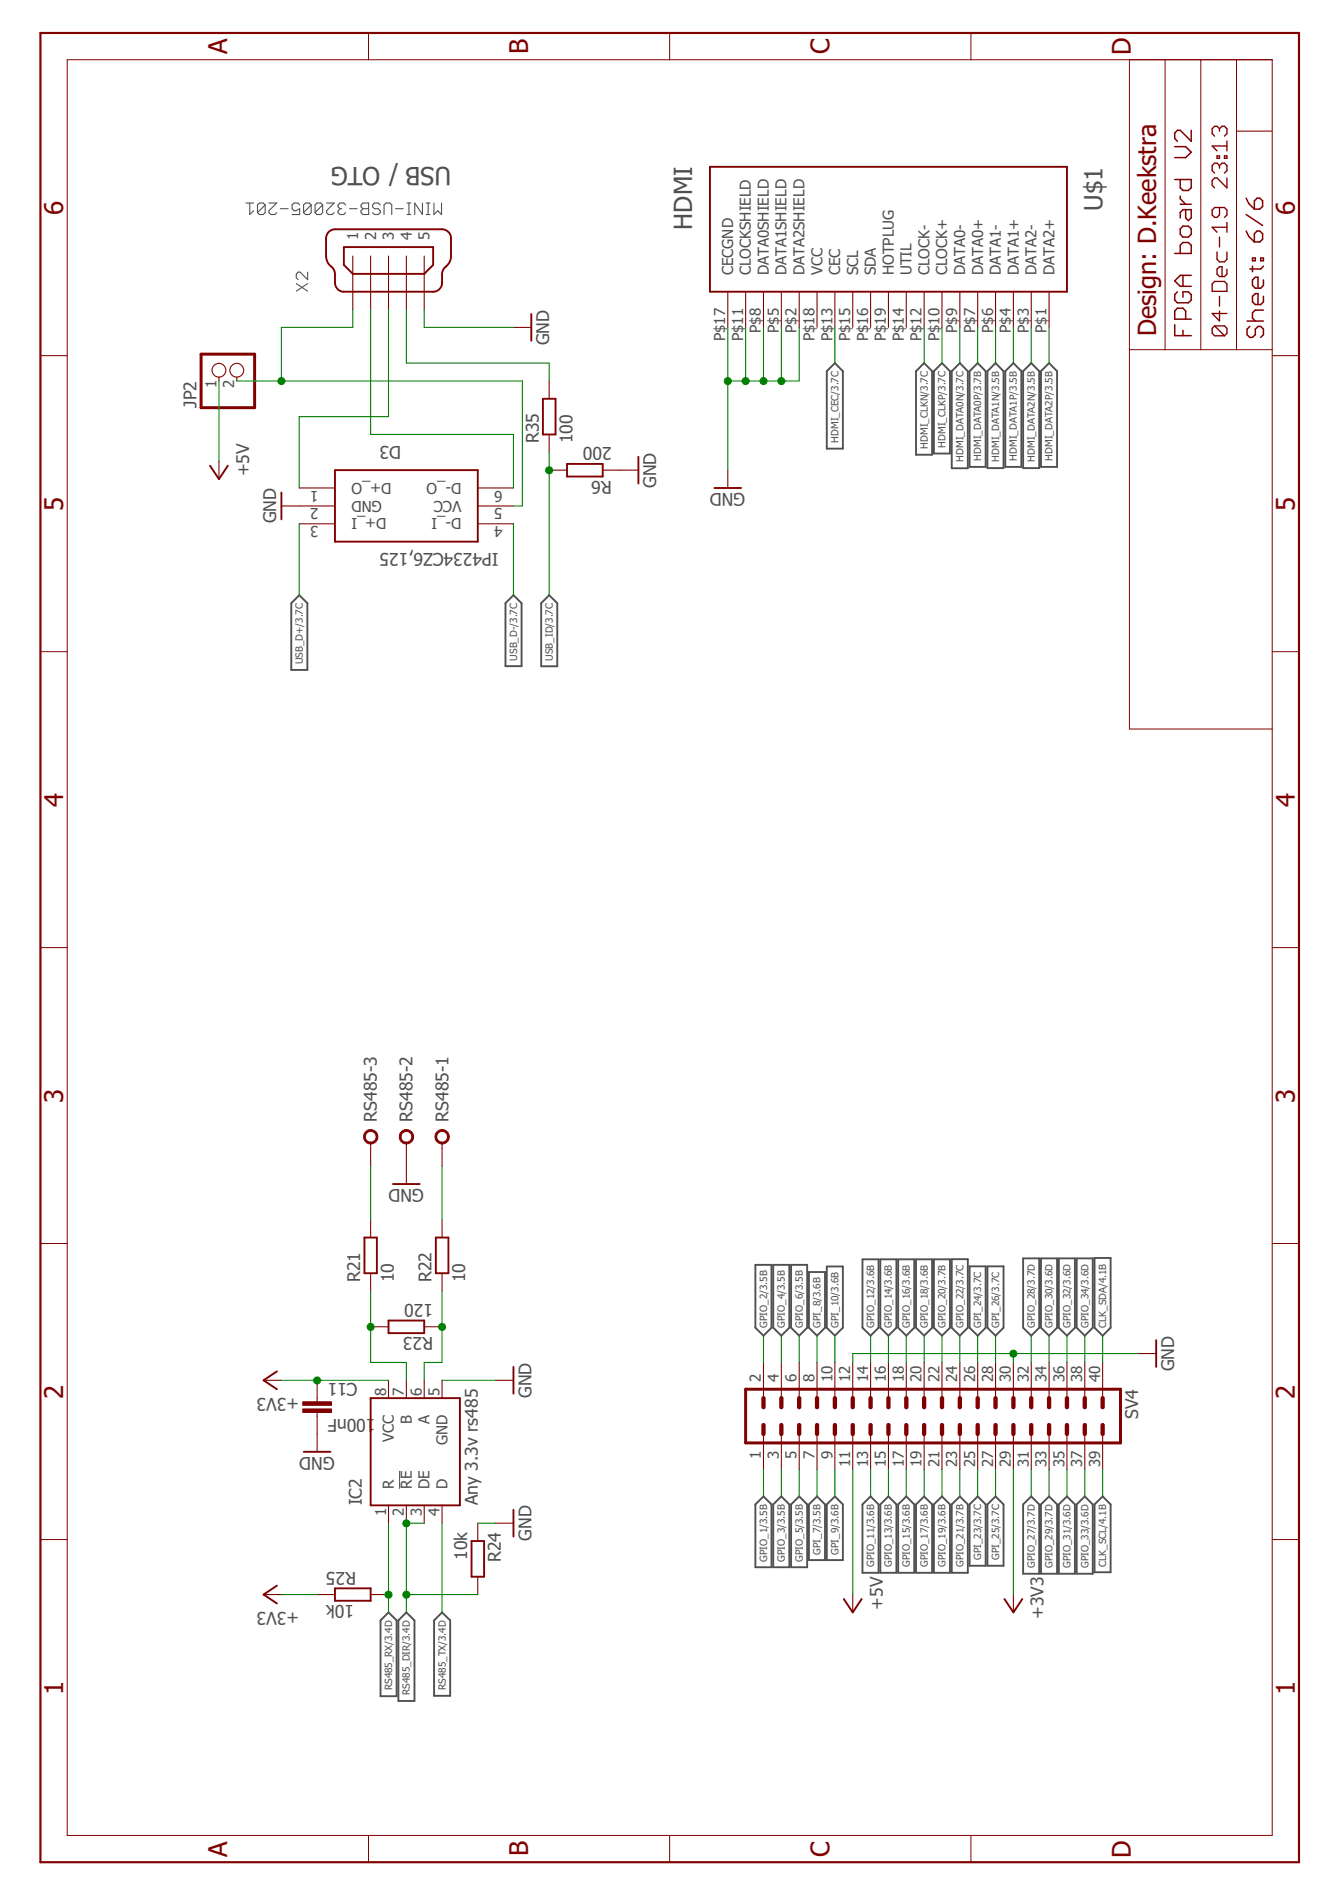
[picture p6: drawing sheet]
<svg xmlns="http://www.w3.org/2000/svg" width="210mm" height="297mm" viewBox="0 0 210 297" stroke-linecap="round" stroke-linejoin="round" font-family="sans-serif">
<g fill="none" stroke="#505050" stroke-width=".17">
<path d="M38.5 31.8h1.2M39.1 31.8v1.8l.6-.6M41.5 32.1l-.3-.3h-.6l-.3 .3v1.2M41.5 32.1v1.2l-.3 .3h-.6l-.3-.3M41.5 32.1l-1.2 1.2M42.1 31.8h1.2l-1.2 1.2v.3l.3 .3h.6l.3-.3M43.9 32.7h1.2M46.9 32.1l-.3-.3h-.6l-.3 .3v.6l.3 .3h.3l.6-.3v.9h-1.2M48.7 32.1l-.3-.3h-.6l-.3 .3v1.2M48.7 32.1v1.2l-.3 .3h-.6l-.3-.3M48.7 32.1l-1.2 1.2M50.5 32.1l-.3-.3h-.6l-.3 .3v1.2"/>
<path d="M50.5 32.1v1.2l-.3 .3h-.6l-.3-.3M50.5 32.1l-1.2 1.2M51.1 31.8h1.2l-1.2 1.2v.3l.3 .3h.6l.3-.3M53.2 32.7l-.3 .3v.3l.3 .3h.6l.3-.3M53.2 32.7h.3M54.1 32.1l-.3-.3h-.6l-.3 .3v.3l.3 .3M54.7 32.7h1.2M56.5 32.1l.3-.3h.9v1.8h-.9l-.3-.3v-.3l.3-.3-.3-.3zM56.8 32.7h.9M59.5 32.1l-.3-.3h-.6l-.3 .3v.3l.3 .3h.6l.3 .3v.3l-.3 .3h-.6l-.3-.3M60.1 33.6v-1.5l.3-.3h.6l.3 .3v1.5M61.9 32.7h1.2"/>
<path d="M63.7 31.8h.6M63.7 33.6h.6M64 31.8v1.8M66.1 31.8v1.8l-1.2-1.8v1.8M66.7 31.8h.6M66.7 33.6h.6M67 31.8v1.8M67.9 31.8v1.8l.6-.6 .6 .6v-1.8M46.4 44.4l1.8 1.2M48.2 44.4l-1.8 1.2M48.2 42.6v1.2l-1.2-1.2h-.3l-.3 .3v.6l.3 .3"/>
</g>
<path d="M62.5 230.3v2.8" fill="none" stroke="#505050" stroke-width=".16"/>
<g fill="none" stroke="#505050" stroke-width=".3">
<path d="M130.7 56.9l1.2 1.2v12.2h-2.5v-12.2zM144.7 56.9l1.2 1.2v13.1h-2.5v-13.1zM147.4 56.9l1.3 1.2v12.9h-2.5v-12.9zM150.2 56.9l1.3 1.2v15.2h-2.5v-15.2zM151.8 58.1l1.2-1.2 1.3 1.2v15h-2.5zM154.6 58.1l1.2-1.2 1.3 1.2v15.2h-2.5zM157.4 58.1l1.2-1.2 1.3 1.2v15h-2.5zM161.4 56.9l1.3 1.2v15.2h-2.6v-15.2zM164.2 56.9l1.3 1.2v15h-2.6v-15zM46.8 93.2l1.3 1.2v10.5h-2.5v-10.5zM80.4 93.2l1.2 1.2v9.9h-2.5v-9.9zM86 93.2l1.2 1.2v9.9h-2.5v-9.9z"/>
<path d="M118.2 198.1h2.6v9.8l-1.3 1.2-1.3-1.2zM121 198.1h2.5v9.8l-1.2 1.2-1.3-1.2zM123.8 198.1h2.5v9.8l-1.2 1.2-1.3-1.2zM126.6 199.2h2.5v8.7l-1.2 1.2-1.3-1.2zM129.4 198.3h2.5v9.6l-1.2 1.2-1.3-1.2zM135 197.2h2.5v10.7l-1.2 1.2-1.3-1.2zM137.8 197.2h2.5v10.7l-1.2 1.2-1.3-1.2zM140.6 197.2h2.5v10.7l-1.2 1.2-1.3-1.2zM143.4 197.2h2.5v10.7l-1.2 1.2-1.3-1.2zM146.2 197.2h2.5v10.7l-1.3 1.2-1.2-1.2zM149 197.2h2.5v10.7l-1.3 1.2-1.2-1.2zM151.8 198.3h2.5v9.6l-1.3 1.2-1.2-1.2z"/>
<path d="M154.6 198.3h2.5v9.6l-1.3 1.2-1.2-1.2zM160.1 197h2.6v10.9l-1.3 1.2-1.3-1.2zM162.9 197h2.6v10.9l-1.3 1.2-1.3-1.2zM165.7 197h2.6v10.9l-1.3 1.2-1.3-1.2zM168.5 197h2.5v10.9l-1.2 1.2-1.3-1.2zM171.3 197h2.5v10.9l-1.2 1.2-1.3-1.2zM118.2 235.6l1.3-1.3 1.3 1.3v9.8h-2.6zM121 235.6l1.3-1.3 1.2 1.3v9.8h-2.5zM123.8 235.6l1.3-1.3 1.2 1.3v9.8h-2.5zM126.6 235.6l1.3-1.3 1.2 1.3v8.7h-2.5zM129.4 235.6l1.3-1.3 1.2 1.3v8.7h-2.5zM135 235.6l1.3-1.3 1.2 1.3v10.7h-2.5z"/>
<path d="M137.8 235.6l1.3-1.3 1.2 1.3v10.7h-2.5zM140.6 235.6l1.3-1.3 1.2 1.3v10.7h-2.5zM143.4 235.6l1.3-1.3 1.2 1.3v10.7h-2.5zM146.2 235.6l1.2-1.3 1.3 1.3v10.7h-2.5zM149 235.6l1.2-1.3 1.3 1.3v10.7h-2.5zM151.8 235.6l1.2-1.3 1.3 1.3v9.6h-2.5zM154.6 235.6l1.2-1.3 1.3 1.3v9.6h-2.5zM160.1 235.6l1.3-1.3 1.3 1.3v10.8h-2.6zM162.9 235.6l1.3-1.3 1.3 1.3v10.8h-2.6zM165.7 235.6l1.3-1.3 1.3 1.3v10.8h-2.6zM168.5 235.6l1.3-1.3 1.2 1.3v10.8h-2.5zM171.3 235.6l1.3-1.3 1.2 1.3v10.6h-2.5z"/>
<path d="M60.8 252.5l1.3 1.2v11.9h-2.5v-11.9zM63.6 252.5l1.3 1.2v12.6h-2.5v-12.6zM69.2 252.5l1.3 1.2v11.8h-2.6v-11.8z"/>
</g>
<g fill="none" stroke="#800000" stroke-width=".16">
<path d="M10.5 9.4h188.6v278h-188.6zM57.7 5.2v4.2M104.8 5.2v4.2M152 5.2v4.2M176.8 9.4v104.8h22.3M182.4 9.4v45.4M188 9.4v45.4M193.5 9.4v45.4M193.5 20.5h5.6M6.3 55.7h4.2M176.8 54.8h22.3M199.1 55.7h4.2"/>
<path d="M6.3 102h4.2M199.1 102h4.2M6.3 148.4h4.2M199.1 148.4h4.2M6.3 194.7h4.2M199.1 194.7h4.2M6.3 241.1h4.2M199.1 241.1h4.2M57.7 287.4v4.2M104.8 287.4v4.2M152 287.4v4.2"/>
</g>
<g fill="none" stroke="#800000" stroke-width=".23">
<path d="M183.9 28.1h2.6v1.3l-.5 .4h-.8l-.5-.4v-1.3M183.9 39.7h2.6v-1.3l-.5-.4h-.8l-.5 .4v1.3M183.9 23h1.7l.9 .8-.9 .9h-1.7M184.7 35.8l.5-.4h.8l.5 .4v.9l-.5 .4h-.8l-.5-.4zM184.7 30.7v.4l.9 .9M184.7 32h1.8M185.6 32.8v1.3l.4 .4 .5-.4v-1.3h-1.3l-.5 .5v.8M186.5 20.4v1.7l-1.8-1.7h-.4l-.4 .4v.9l.4 .4M195.1 36.2l.4 .8 .8 .9M195.1 33.6l2.5 1.7M195.1 31l.4 .9 .8 .8M196.3 36.6l.5-.4h.4l.4 .4v.9l-.4 .4h-.9z"/>
<path d="M196.3 31.5l.5-.5h.4l.4 .5v.8l-.4 .4h-.9zM183.9 50.8v1.8h2.6M184.3 45.7l-.4 .4v.9l.4 .4h1.7l.5-.4v-.9l-.5-.4h-.8v.8M185.2 43.1v1.7M185.2 51.7v.9M185.6 50v-1.3l-.4-.4h-.9l-.4 .4v1.3h2.6M186.5 43.1h-1.8l-.8 .9 .8 .8h1.8M195.2 50.3h2.6M195.6 51.1l-.4 .4v.9l.4 .4h.4l.5-.4v-.9l.4-.4h.4l.5 .4v.9l-.5 .4M196 40.4h.5v.4h-.5zM196 41.7v.8M197.3 40.4h.5v.4h-.5z"/>
<path d="M197.8 48.6h-1.3l-.5 .4v.8l.5 .5M197.8 43.8v.9l-.5 .4h-.8l-.5-.4v-.9l.5-.4h.4v1.7M197.8 46.4v.9l-.5 .4h-.8l-.5-.4v-.9l.5-.4h.4v1.7M197.8 41.7l-.5 .4h-1.7"/>
</g>
<g fill="none" stroke="#800000" stroke-width=".21">
<path d="M190.5 39.5v1.1l.4 .4h.8l.3-.4v-1.1M190.5 24.4h.4v.4h-.4zM190.9 20.2l-.4-.4h-.4l-.4 .4v.7l.4 .4M190.9 25.9l-.4-.4h-.4l-.4 .4v.8l.4 .4M190.9 32.5v1.2l-.4 .3h-.4l-.4-.3v-.8l.4-.4h1.6l.3 .4v.8l-.3 .3M190.9 20.2l.4-.4h.4l.3 .4v.7l-.3 .4M190.9 25.9l.4-.4h.4l.3 .4v.8l-.3 .4M190.9 20.2v.3M190.9 25.9v.4M190.9 37.1v1.6M191.7 24.4h.3v.4h-.3zM192 27.9v1.5l-1.5-1.5h-.4l-.4 .4v.7l.4 .4"/>
<path d="M192 22.1v1.5M192 34.8v1.6M192 35.6h-2.3l.8 .8M192 22.9h-2.3l.8 .7M190.1 51l-.4 .4v.8l.4 .4h1.6M190.1 44.1h1.6l.3 .4v1.1h-2.3v-1.1zM190.1 51h1.6l.3 .4v.8l-.3 .4M190.1 51l1.6 1.6M190.9 48.7v1.5l-1.2-1.1h2.3M190.9 46.4v1.5M192 42.1v.8l-.3 .4h-.8l-.4-.4v-.8l.4-.3h.4v1.5"/>
</g>
<path d="M6.3 5.2h197v286.4h-197z" fill="none" stroke="#800000" stroke-width=".34"/>
<g fill="none" stroke="#800000" stroke-width=".3">
<path d="M51.4 36.4a1.48 1.48 0 0 1 1-.5h16.8a1.43 1.43 0 0 1 1.4 1.4v2.8a2.35 2.35 0 0 1-1.1 1.9 2.64 2.64 0 0 0-.3 2.3 1.39 1.39 0 0 1-1.4 1.4h-14a1.39 1.39 0 0 1-1.4-1.4 2.8 2.8 0 0 0-.3-2.3l-.2-.2a1.99 1.99 0 0 1-.9-1.7v-2.8zM53.8 38.7h14v2.8l-1.4 1.4h-11.2l-1.4-1.4zM111.1 26.1h55.9v19.6h-55.9zM83.2 49.2v4.2M32.9 72.9l1.4 2.1 1.4-2.1M44 77.1v4.2M52.4 73.6h22.4v11.2h-22.4zM85 62.4h2v5.6h-2zM88.8 72.6h5.5v2h-5.5zM99.9 71.5v4.2M111.8 76.4h4.2M57 193.8h2v5.6h-2z"/>
<path d="M61.5 185.4h4.2M68.2 193.8h2v5.6h-2zM43.3 214.7l-2 1.4 2 1.4M58 218.9h14v16.8h-14zM60.8 206.8h5.6v1.9h-5.6zM80.4 214v4.2M181 209.8v4.2M47.5 227.3h4.2M80.4 236.4v4.2M43.3 248.3l-2 1.4 2 1.4M52.4 248.7h5.6v2h-5.6zM73.8 241.3h2v5.6h-2z"/>
<path d="M132.1 250.4l1.4 2.1 1.4-2.1M157.2 250.4l1.4 2.1 1.4-2.1"/>
</g>
<g fill="none" stroke="#800000" stroke-width=".17">
<path d="M34.3 59v.6M37.1 59v.6M55.2 40.1v8.4M58 40.1v8.4M60.8 40.1v8.4M63.6 40.1v8.4M66.4 40.1v8.4M80.4 51.3h2.8M86 59.6v2.8M113.9 45.7v5.6M116.7 45.7v5.6M119.5 45.7v5.6"/>
<path d="M122.3 45.7v5.6M125.1 45.7v5.6M127.9 45.7v5.6M130.7 45.7v5.6M133.5 45.7v5.6M136.3 45.7v5.6M139.1 45.7v5.6M141.9 45.7v5.6M144.7 45.7v5.6M147.4 45.7v5.6M150.2 45.7v5.6M153 45.7v5.6"/>
<path d="M155.8 45.7v5.6M158.6 45.7v5.6M161.4 45.7v5.6M164.2 45.7v5.6M34.3 72.2v2.8M44 79.2h8.4M46.8 76.4h5.6M74.8 76.4h5.6M74.8 79.2h5.6M86 68v2.8M86 73.6h2.8M94.3 73.6h5.6"/>
<path d="M113.9 73.6v2.8M46.8 82h5.6M74.8 82h5.6M58 179v3.6M63.6 179v6.4M69.2 179v3.6M58 191v2.8M58 199.4v2.8M69.2 191v2.8M69.2 199.4v2.8M41.3 216.1h2.7M49.6 216.1v3.4"/>
<path d="M58 207.8h2.8M60.8 216.1v2.8M63.6 216.1v2.8M66.4 216.1v2.8M66.4 207.8h2.8M69.2 216.1v2.8M77.6 216.1h2.8M119.5 213.3v5.6M122.3 213.3v5.6M125.1 213.3v5.6M127.9 213.3v5.6M130.7 213.3v5.6"/>
<path d="M133.5 213.3v5.6M136.3 213.3v5.6M139.1 213.3v5.6M141.9 213.3v5.6M144.7 213.3v5.6M147.4 213.3v5.6M150.2 213.3v5.6M153 213.3v5.6M155.8 213.3v5.6M158.6 213.3v5.6M161.4 213.3v5.6M164.2 213.3v5.6"/>
<path d="M167 213.3v5.6M169.8 213.3v5.6M172.6 213.3v5.6M178.2 211.9h2.8M49.6 221.2v6.1M60.8 235.7v2.8M63.6 235.7v2.8M66.4 235.7v2.8M69.2 235.7v2.8M74.8 238.5v2.8M77.6 238.5h2.8M119.5 224.5v5.6"/>
<path d="M122.3 224.5v5.6M125.1 224.5v5.6M127.9 224.5v5.6M130.7 224.5v5.6M133.5 224.5v5.6M136.3 224.5v5.6M139.1 224.5v5.6M141.9 224.5v5.6M144.7 224.5v5.6M147.4 224.5v5.6M150.2 224.5v5.6M153 224.5v5.6"/>
<path d="M155.8 224.5v5.6M158.6 224.5v5.6M161.4 224.5v5.6M164.2 224.5v5.6M167 224.5v5.6M169.8 224.5v5.6M172.6 224.5v5.6M41.3 249.7h2.7M49.6 249.7h2.8M58 249.7h2.8M74.8 246.9v2.8M133.5 249.7v2.8"/>
<path d="M158.6 249.7v2.8"/>
<circle cx="34.3" cy="58" r="1.08"/>
<circle cx="37.1" cy="58" r="1.08"/>
</g>
<g fill="#800000" stroke="#800000" stroke-width=".16">
<path d="M47.4 220.6h4.5v.6h-4.5z"/>
<path d="M47.4 219.5h4.5v.5h-4.5z"/>
</g>
<g fill="#800000" stroke="#800000" stroke-width=".16">
<path d="M68.3 177.3a1.13 1.13 0 0 1 1.9 .2 1.13 1.13 0 0 1-1 1.6v-.3a.85 .85 0 0 1-.7-1.2 .85 .85 0 0 1 1.4-.1 .85 .85 0 0 1-.5 1.3h-.2v.3a1.13 1.13 0 0 1-1-.6 1.13 1.13 0 0 1 .1-1.2z" fill-rule="evenodd"/>
<path d="M62.8 177.3a1.13 1.13 0 0 1 1.8 .2 1.13 1.13 0 0 1-1 1.6v-.3a.85 .85 0 0 1-.7-1.2 .85 .85 0 0 1 1.4-.1 .85 .85 0 0 1-.4 1.3h-.3v.3a1.13 1.13 0 0 1-1-.6 1.13 1.13 0 0 1 .2-1.2z" fill-rule="evenodd"/>
<path d="M57.2 177.3a1.13 1.13 0 0 1 1.9 .2 1.13 1.13 0 0 1-1.1 1.6v-.3a.85 .85 0 0 1-.7-1.2 .85 .85 0 0 1 1.4-.1 .85 .85 0 0 1-.4 1.3h-.3v.3a1.13 1.13 0 0 1-1-.6 1.13 1.13 0 0 1 .2-1.2z" fill-rule="evenodd"/>
</g>
<path d="M31.5 55.5h8.4v8.3h-8.4zM116.7 217.5h58.7v8.4h-58.7z" fill="none" stroke="#800000" stroke-width=".47"/>
<g fill="none" stroke="#800000" stroke-width=".68">
<path d="M119.5 218.9v1.4M122.3 218.9v1.4M125.1 218.9v1.4M127.9 218.9v1.4M130.7 218.9v1.4M133.5 218.9v1.4M136.3 218.9v1.4M139.1 218.9v1.4M141.9 218.9v1.4M144.7 218.9v1.4M147.4 218.9v1.4M150.2 218.9v1.4"/>
<path d="M153 218.9v1.4M155.8 218.9v1.4M158.6 218.9v1.4M161.4 218.9v1.4M164.2 218.9v1.4M167 218.9v1.4M169.8 218.9v1.4M172.6 218.9v1.4M119.5 223.1v1.4M122.3 223.1v1.4M125.1 223.1v1.4M127.9 223.1v1.4"/>
<path d="M130.7 223.1v1.4M133.5 223.1v1.4M136.3 223.1v1.4M139.1 223.1v1.4M141.9 223.1v1.4M144.7 223.1v1.4M147.4 223.1v1.4M150.2 223.1v1.4M153 223.1v1.4M155.8 223.1v1.4M158.6 223.1v1.4M161.4 223.1v1.4"/>
<path d="M164.2 223.1v1.4M167 223.1v1.4M169.8 223.1v1.4M172.6 223.1v1.4"/>
</g>
<g fill="none" stroke="#008000" stroke-width=".17">
<path d="M34.3 59.6v12.6M37.1 59.6h44.7v19.6h-1.4M55.2 48.5v2.8h-11.2v8.3M58 48.5v19.5h22.4v8.4M60.8 48.5v16.7h-14v11.2M63.6 48.5v8.4h22.4v2.7M66.4 48.5v2.8h14M113.9 51.3v22.3M116.7 51.3v8.3M119.5 51.3v8.3M122.3 51.3v8.3M125.1 51.3v8.3h-11.2"/>
<path d="M130.7 51.3v5.6M144.7 51.3v5.6M147.4 51.3v5.6M150.2 51.3v5.6M153 51.3v5.6M155.8 51.3v5.6M158.6 51.3v5.6M161.4 51.3v5.6M164.2 51.3v5.6M86 70.8v22.4M46.8 82v11.2M80.4 82v11.2"/>
<path d="M58 182.6v8.4M69.2 182.6v8.4M44 216.1h16.8M58 202.2v11.1h5.6v2.8M69.2 216.1h8.4M69.2 202.2v11.1h-2.8v2.8M119.5 209.1v4.2M122.3 209.1v4.2M125.1 209.1v4.2M127.9 209.1v4.2M130.7 209.1v4.2M136.3 209.1v4.2"/>
<path d="M139.1 209.1v4.2M141.9 209.1v4.2M144.7 209.1v4.2M147.4 209.1v4.2M150.2 209.1v4.2M153 209.1v4.2M155.8 209.1v4.2M158.6 211.9v1.4M161.4 209.1v4.2M164.2 209.1v4.2M167 209.1v4.2M169.8 209.1v4.2"/>
<path d="M172.6 209.1v4.2M178.2 211.9h-44.7v1.4M60.8 238.5v14M66.4 238.5h-2.8v14M69.2 238.5v14M74.8 238.5h2.8M119.5 230.1v4.2M122.3 230.1v4.2M125.1 230.1v4.2M127.9 230.1v4.2M130.7 230.1v4.2M133.5 230.1v19.6"/>
<path d="M136.3 230.1v4.2M139.1 230.1v4.2M141.9 230.1v4.2M144.7 230.1v4.2M147.4 230.1v4.2M150.2 230.1v4.2M153 230.1v4.2M155.8 230.1v4.2M158.6 230.1v19.6M161.4 230.1v4.2M164.2 230.1v4.2M167 230.1v4.2"/>
<path d="M169.8 230.1v4.2M172.6 230.1v4.2M44 249.7h5.6M63.6 249.7h11.2"/>
</g>
<g fill="#008000" stroke="#008000" stroke-width=".16">
<circle cx="158.6" cy="212" r=".55"/>
<circle cx="113.9" cy="59.7" r=".55"/>
<circle cx="122.3" cy="59.7" r=".55"/>
<circle cx="119.5" cy="59.7" r=".55"/>
<circle cx="116.7" cy="59.7" r=".55"/>
<circle cx="49.6" cy="216.2" r=".55"/>
<circle cx="58" cy="207.8" r=".55"/>
<circle cx="69.2" cy="207.8" r=".55"/>
<circle cx="60.8" cy="249.7" r=".55"/>
<circle cx="63.6" cy="238.5" r=".55"/>
<circle cx="63.6" cy="249.7" r=".55"/>
<circle cx="86" cy="73.6" r=".55"/>
<circle cx="44" cy="59.7" r=".55"/>
</g>
<g font-size="4" fill="#800000">
<text x="35.5" y="8.5" transform="rotate(-90 35.5 8.5)">A</text>
<text x="82.7" y="8.4" transform="rotate(-90 82.7 8.4)">B</text>
<text x="129.8" y="8.5" transform="rotate(-90 129.8 8.5)">C</text>
<text x="177" y="8.6" transform="rotate(-90 177 8.6)">D</text>
<text x="9.9" y="33.6" transform="rotate(-90 9.9 33.6)">6</text>
<text x="202.7" y="33.6" transform="rotate(-90 202.7 33.6)">6</text>
<text x="9.9" y="80" transform="rotate(-90 9.9 80)">5</text>
<text x="202.7" y="80" transform="rotate(-90 202.7 80)">5</text>
<text x="9.9" y="126.3" transform="rotate(-90 9.9 126.3)">4</text>
<text x="202.7" y="126.3" transform="rotate(-90 202.7 126.3)">4</text>
<text x="9.9" y="172.6" transform="rotate(-90 9.9 172.6)">3</text>
<text x="202.7" y="172.6" transform="rotate(-90 202.7 172.6)">3</text>
<text x="9.9" y="219" transform="rotate(-90 9.9 219)">2</text>
<text x="202.7" y="219" transform="rotate(-90 202.7 219)">2</text>
<text x="9.9" y="265.3" transform="rotate(-90 9.9 265.3)">1</text>
<text x="202.7" y="265.3" transform="rotate(-90 202.7 265.3)">1</text>
<text x="35.5" y="290.7" transform="rotate(-90 35.5 290.7)">A</text>
<text x="82.7" y="290.7" transform="rotate(-90 82.7 290.7)">B</text>
<text x="129.8" y="290.7" transform="rotate(-90 129.8 290.7)">C</text>
<text x="177" y="290.9" transform="rotate(-90 177 290.9)">D</text>
</g>
<g font-size="3.9" fill="#505050">
<text x="70.6" y="26.1" transform="rotate(-180 70.6 26.1)">USB / OTG</text>
<text x="108.3" y="35.9" transform="rotate(-90 108.3 35.9)">HDMI</text>
<text x="172.6" y="33" transform="rotate(-90 172.6 33)">U$1</text>
</g>
<text font-size="3.9" fill="#800000" x="181" y="52.7" transform="rotate(-90 181 52.7)">Design: D.Keekstra</text>
<g font-size="2.8" fill="#505050">
<text x="86" y="54.1" transform="rotate(-90 86 54.1)">GND</text>
<text x="30.8" y="63.8" transform="rotate(-90 30.8 63.8)">JP2</text>
<text x="62.8" y="69.9" transform="rotate(-180 62.8 69.9)">D3</text>
<text x="84.3" y="69.4" transform="rotate(-90 84.3 69.4)">R35</text>
<text x="89.6" y="69.4" transform="rotate(-90 89.6 69.4)">100</text>
<text x="95.7" y="70" transform="rotate(-180 95.7 70)">200</text>
<text x="39" y="74.6" transform="rotate(-90 39 74.6)">+5V</text>
<text x="95.7" y="75.3" transform="rotate(-180 95.7 75.3)">R6</text>
<text x="102.7" y="76.4" transform="rotate(-90 102.7 76.4)">GND</text>
<text x="116.7" y="77.3" transform="rotate(-180 116.7 77.3)">GND</text>
<text x="43.2" y="82" transform="rotate(-90 43.2 82)">GND</text>
<text x="78" y="86.6" transform="rotate(-180 78 86.6)">IP4234CZ6,125</text>
<text x="59" y="175.6" transform="rotate(-90 59 175.6)">RS485-3</text>
<text x="64.6" y="175.6" transform="rotate(-90 64.6 175.6)">RS485-2</text>
<text x="70.2" y="175.6" transform="rotate(-90 70.2 175.6)">RS485-1</text>
<text x="66.4" y="186.3" transform="rotate(-180 66.4 186.3)">GND</text>
<text x="56.4" y="200.8" transform="rotate(-90 56.4 200.8)">R21</text>
<text x="61.7" y="200.8" transform="rotate(-90 61.7 200.8)">10</text>
<text x="67.6" y="200.8" transform="rotate(-90 67.6 200.8)">R22</text>
<text x="72.8" y="200.8" transform="rotate(-90 72.8 200.8)">10</text>
<text x="67.8" y="204.1" transform="rotate(-180 67.8 204.1)">120</text>
<text x="67.8" y="209.4" transform="rotate(-180 67.8 209.4)">R23</text>
<text x="183.8" y="214.7" transform="rotate(-90 183.8 214.7)">GND</text>
<text x="46.8" y="218.9" transform="rotate(-180 46.8 218.9)">+3V3</text>
<text x="56" y="216.6" transform="rotate(-180 56 216.6)">C11</text>
<text x="83.2" y="218.9" transform="rotate(-90 83.2 218.9)">GND</text>
<text x="57.3" y="222.2" transform="rotate(-180 57.3 222.2)">00nF</text>
<text x="58.8" y="222.2" transform="rotate(-180 58.8 222.2)">1</text>
<text x="178.2" y="222.2" transform="rotate(-90 178.2 222.2)">SV4</text>
<text x="52.4" y="228.2" transform="rotate(-180 52.4 228.2)">GND</text>
<text x="56.6" y="235.7" transform="rotate(-90 56.6 235.7)">IC2</text>
<text x="74.8" y="235.7" transform="rotate(-90 74.8 235.7)">Any 3.3v rs485</text>
<text x="73.1" y="244.3" transform="rotate(-90 73.1 244.3)">10k</text>
<text x="78.4" y="244.6" transform="rotate(-90 78.4 244.6)">R24</text>
<text x="83.2" y="241.3" transform="rotate(-90 83.2 241.3)">GND</text>
<text x="55.4" y="251.4" transform="rotate(-180 55.4 251.4)">10k</text>
<text x="55.8" y="246.1" transform="rotate(-180 55.8 246.1)">R25</text>
<text x="46.8" y="252.5" transform="rotate(-180 46.8 252.5)">+3V3</text>
<text x="138.2" y="252" transform="rotate(-90 138.2 252)">+5V</text>
<text x="163.4" y="253.5" transform="rotate(-90 163.4 253.5)">+3V3</text>
</g>
<g font-size="2.4" fill="#505050">
<text x="56.1" y="37.5" transform="rotate(-90 56.1 37.5)">1</text>
<text x="58.9" y="37.5" transform="rotate(-90 58.9 37.5)">2</text>
<text x="61.7" y="37.5" transform="rotate(-90 61.7 37.5)">3</text>
<text x="64.5" y="37.5" transform="rotate(-90 64.5 37.5)">4</text>
<text x="67.2" y="37.5" transform="rotate(-90 67.2 37.5)">5</text>
<text x="114.7" y="43.1" transform="rotate(-90 114.7 43.1)">CECGND</text>
<text x="117.5" y="43.1" transform="rotate(-90 117.5 43.1)">CLOCKSHIELD</text>
<text x="120.3" y="43.1" transform="rotate(-90 120.3 43.1)">DATA0SHIELD</text>
<text x="123.1" y="43.1" transform="rotate(-90 123.1 43.1)">DATA1SHIELD</text>
<text x="125.9" y="43.1" transform="rotate(-90 125.9 43.1)">DATA2SHIELD</text>
<text x="128.7" y="43.1" transform="rotate(-90 128.7 43.1)">VCC</text>
<text x="131.5" y="43.1" transform="rotate(-90 131.5 43.1)">CEC</text>
<text x="134.3" y="43.1" transform="rotate(-90 134.3 43.1)">SCL</text>
<text x="137.1" y="43.1" transform="rotate(-90 137.1 43.1)">SDA</text>
<text x="139.9" y="43.1" transform="rotate(-90 139.9 43.1)">HOTPLUG</text>
<text x="142.7" y="43.1" transform="rotate(-90 142.7 43.1)">UTIL</text>
<text x="145.5" y="43.1" transform="rotate(-90 145.5 43.1)">CLOCK-</text>
<text x="148.3" y="43.1" transform="rotate(-90 148.3 43.1)">CLOCK+</text>
<text x="151.1" y="43.1" transform="rotate(-90 151.1 43.1)">DATA0-</text>
<text x="153.9" y="43.1" transform="rotate(-90 153.9 43.1)">DATA0+</text>
<text x="156.7" y="43.1" transform="rotate(-90 156.7 43.1)">DATA1-</text>
<text x="159.5" y="43.1" transform="rotate(-90 159.5 43.1)">DATA1+</text>
<text x="162.3" y="43.1" transform="rotate(-90 162.3 43.1)">DATA2-</text>
<text x="165" y="43.1" transform="rotate(-90 165 43.1)">DATA2+</text>
<text x="113.5" y="53.4" transform="rotate(-90 113.5 53.4)">P$17</text>
<text x="116.3" y="53.4" transform="rotate(-90 116.3 53.4)">P$11</text>
<text x="119.1" y="52.1" transform="rotate(-90 119.1 52.1)">P$8</text>
<text x="121.9" y="52.1" transform="rotate(-90 121.9 52.1)">P$5</text>
<text x="124.7" y="52.1" transform="rotate(-90 124.7 52.1)">P$2</text>
<text x="127.5" y="53.4" transform="rotate(-90 127.5 53.4)">P$18</text>
<text x="130.3" y="53.4" transform="rotate(-90 130.3 53.4)">P$13</text>
<text x="133.1" y="53.4" transform="rotate(-90 133.1 53.4)">P$15</text>
<text x="135.9" y="53.4" transform="rotate(-90 135.9 53.4)">P$16</text>
<text x="138.7" y="53.4" transform="rotate(-90 138.7 53.4)">P$19</text>
<text x="141.5" y="53.4" transform="rotate(-90 141.5 53.4)">P$14</text>
<text x="144.3" y="53.4" transform="rotate(-90 144.3 53.4)">P$12</text>
<text x="147" y="53.4" transform="rotate(-90 147 53.4)">P$10</text>
<text x="149.8" y="52.1" transform="rotate(-90 149.8 52.1)">P$9</text>
<text x="152.6" y="52.1" transform="rotate(-90 152.6 52.1)">P$7</text>
<text x="155.4" y="52.1" transform="rotate(-90 155.4 52.1)">P$6</text>
<text x="158.2" y="52.1" transform="rotate(-90 158.2 52.1)">P$4</text>
<text x="161" y="52.1" transform="rotate(-90 161 52.1)">P$3</text>
<text x="163.8" y="52.1" transform="rotate(-90 163.8 52.1)">P$1</text>
<text x="33.9" y="60.7" transform="rotate(-90 33.9 60.7)">1</text>
<text x="36.7" y="60.7" transform="rotate(-90 36.7 60.7)">2</text>
<text x="49.9" y="76.8" transform="rotate(-180 49.9 76.8)">1</text>
<text x="61.3" y="75.6" transform="rotate(-180 61.3 75.6)">D+_O</text>
<text x="72.2" y="75.6" transform="rotate(-180 72.2 75.6)">D-_O</text>
<text x="78.7" y="76.8" transform="rotate(-180 78.7 76.8)">6</text>
<text x="49.9" y="79.6" transform="rotate(-180 49.9 79.6)">2</text>
<text x="49.9" y="82.4" transform="rotate(-180 49.9 82.4)">3</text>
<text x="59.8" y="78.4" transform="rotate(-180 59.8 78.4)">GND</text>
<text x="60.5" y="81.2" transform="rotate(-180 60.5 81.2)">D+_I</text>
<text x="72.2" y="78.4" transform="rotate(-180 72.2 78.4)">VCC</text>
<text x="72.2" y="81.2" transform="rotate(-180 72.2 81.2)">D-_I</text>
<text x="78.7" y="79.6" transform="rotate(-180 78.7 79.6)">5</text>
<text x="78.7" y="82.4" transform="rotate(-180 78.7 82.4)">4</text>
<text x="60.4" y="218.5" transform="rotate(-90 60.4 218.5)">8</text>
<text x="63.2" y="218.5" transform="rotate(-90 63.2 218.5)">7</text>
<text x="66" y="218.5" transform="rotate(-90 66 218.5)">6</text>
<text x="68.8" y="218.5" transform="rotate(-90 68.8 218.5)">5</text>
<text x="119.1" y="216.4" transform="rotate(-90 119.1 216.4)">2</text>
<text x="121.9" y="216.4" transform="rotate(-90 121.9 216.4)">4</text>
<text x="124.7" y="216.4" transform="rotate(-90 124.7 216.4)">6</text>
<text x="127.5" y="216.4" transform="rotate(-90 127.5 216.4)">8</text>
<text x="130.3" y="216.4" transform="rotate(-90 130.3 216.4)">10</text>
<text x="133.1" y="216.4" transform="rotate(-90 133.1 216.4)">12</text>
<text x="135.9" y="216.4" transform="rotate(-90 135.9 216.4)">14</text>
<text x="138.7" y="216.4" transform="rotate(-90 138.7 216.4)">16</text>
<text x="141.5" y="216.4" transform="rotate(-90 141.5 216.4)">18</text>
<text x="144.3" y="216.4" transform="rotate(-90 144.3 216.4)">20</text>
<text x="147" y="216.4" transform="rotate(-90 147 216.4)">22</text>
<text x="149.8" y="216.4" transform="rotate(-90 149.8 216.4)">24</text>
<text x="152.6" y="216.4" transform="rotate(-90 152.6 216.4)">26</text>
<text x="155.4" y="216.4" transform="rotate(-90 155.4 216.4)">28</text>
<text x="158.2" y="216.4" transform="rotate(-90 158.2 216.4)">30</text>
<text x="161" y="216.4" transform="rotate(-90 161 216.4)">32</text>
<text x="163.8" y="216.4" transform="rotate(-90 163.8 216.4)">34</text>
<text x="166.6" y="216.4" transform="rotate(-90 166.6 216.4)">36</text>
<text x="169.4" y="216.4" transform="rotate(-90 169.4 216.4)">38</text>
<text x="172.2" y="216.4" transform="rotate(-90 172.2 216.4)">40</text>
<text x="61.7" y="225.8" transform="rotate(-90 61.7 225.8)">VCC</text>
<text x="64.4" y="222.9" transform="rotate(-90 64.4 222.9)">B</text>
<text x="67.2" y="222.9" transform="rotate(-90 67.2 222.9)">A</text>
<text x="70" y="226.3" transform="rotate(-90 70 226.3)">GND</text>
<text x="61.7" y="233.1" transform="rotate(-90 61.7 233.1)">R</text>
<text x="64.5" y="233.1" transform="rotate(-90 64.5 233.1)">RE</text>
<text x="67.2" y="233.1" transform="rotate(-90 67.2 233.1)">DE</text>
<text x="70" y="233.1" transform="rotate(-90 70 233.1)">D</text>
<text x="119.1" y="228.4" transform="rotate(-90 119.1 228.4)">1</text>
<text x="121.9" y="228.4" transform="rotate(-90 121.9 228.4)">3</text>
<text x="124.7" y="228.4" transform="rotate(-90 124.7 228.4)">5</text>
<text x="127.5" y="228.4" transform="rotate(-90 127.5 228.4)">7</text>
<text x="130.3" y="228.4" transform="rotate(-90 130.3 228.4)">9</text>
<text x="133.1" y="229.7" transform="rotate(-90 133.1 229.7)">11</text>
<text x="135.9" y="229.7" transform="rotate(-90 135.9 229.7)">13</text>
<text x="138.7" y="229.7" transform="rotate(-90 138.7 229.7)">15</text>
<text x="141.5" y="229.7" transform="rotate(-90 141.5 229.7)">17</text>
<text x="144.3" y="229.7" transform="rotate(-90 144.3 229.7)">19</text>
<text x="147" y="229.7" transform="rotate(-90 147 229.7)">21</text>
<text x="149.8" y="229.7" transform="rotate(-90 149.8 229.7)">23</text>
<text x="152.6" y="229.7" transform="rotate(-90 152.6 229.7)">25</text>
<text x="155.4" y="229.7" transform="rotate(-90 155.4 229.7)">27</text>
<text x="158.2" y="229.7" transform="rotate(-90 158.2 229.7)">29</text>
<text x="161" y="229.7" transform="rotate(-90 161 229.7)">31</text>
<text x="163.8" y="229.7" transform="rotate(-90 163.8 229.7)">33</text>
<text x="166.6" y="229.7" transform="rotate(-90 166.6 229.7)">35</text>
<text x="169.4" y="229.7" transform="rotate(-90 169.4 229.7)">37</text>
<text x="172.2" y="229.7" transform="rotate(-90 172.2 229.7)">39</text>
<text x="60.4" y="237.4" transform="rotate(-90 60.4 237.4)">1</text>
<text x="63.2" y="237.4" transform="rotate(-90 63.2 237.4)">2</text>
<text x="66" y="237.4" transform="rotate(-90 66 237.4)">3</text>
<text x="68.8" y="237.4" transform="rotate(-90 68.8 237.4)">4</text>
</g>
<g font-size="1.6" fill="#505050">
<text x="131.2" y="69.3" transform="rotate(-90 131.2 69.3)">HDMI_CEC/3.7C</text>
<text x="145.2" y="70.2" transform="rotate(-90 145.2 70.2)">HDMI_CLKN/3.7C</text>
<text x="148" y="70.1" transform="rotate(-90 148 70.1)">HDMI_CLKP/3.7C</text>
<text x="150.8" y="72.3" transform="rotate(-90 150.8 72.3)">HDMI_DATA0N/3.7C</text>
<text x="153.6" y="72.1" transform="rotate(-90 153.6 72.1)">HDMI_DATA0P/3.7B</text>
<text x="156.4" y="72.3" transform="rotate(-90 156.4 72.3)">HDMI_DATA1N/3.5B</text>
<text x="159.2" y="72.1" transform="rotate(-90 159.2 72.1)">HDMI_DATA1P/3.5B</text>
<text x="162" y="72.3" transform="rotate(-90 162 72.3)">HDMI_DATA2N/3.5B</text>
<text x="164.8" y="72.1" transform="rotate(-90 164.8 72.1)">HDMI_DATA2P/3.5B</text>
<text x="47.4" y="104" transform="rotate(-90 47.4 104)">USB_D+/3.7C</text>
<text x="80.9" y="103.4" transform="rotate(-90 80.9 103.4)">USB_D-/3.7C</text>
<text x="86.5" y="103.5" transform="rotate(-90 86.5 103.5)">USB_ID/3.7C</text>
<text x="120.1" y="207.9" transform="rotate(-90 120.1 207.9)">GPIO_2/3.5B</text>
<text x="122.9" y="207.9" transform="rotate(-90 122.9 207.9)">GPIO_4/3.5B</text>
<text x="125.6" y="207.9" transform="rotate(-90 125.6 207.9)">GPIO_6/3.5B</text>
<text x="128.4" y="207.9" transform="rotate(-90 128.4 207.9)">GPI_8/3.6B</text>
<text x="131.2" y="207.9" transform="rotate(-90 131.2 207.9)">GPI_10/3.6B</text>
<text x="136.8" y="207.9" transform="rotate(-90 136.8 207.9)">GPIO_12/3.6B</text>
<text x="139.6" y="207.9" transform="rotate(-90 139.6 207.9)">GPIO_14/3.6B</text>
<text x="142.4" y="207.9" transform="rotate(-90 142.4 207.9)">GPIO_16/3.6B</text>
<text x="145.2" y="207.9" transform="rotate(-90 145.2 207.9)">GPIO_18/3.6B</text>
<text x="148" y="207.9" transform="rotate(-90 148 207.9)">GPIO_20/3.7B</text>
<text x="150.8" y="207.9" transform="rotate(-90 150.8 207.9)">GPIO_22/3.7C</text>
<text x="153.6" y="207.9" transform="rotate(-90 153.6 207.9)">GPI_24/3.7C</text>
<text x="156.4" y="207.9" transform="rotate(-90 156.4 207.9)">GPI_26/3.7C</text>
<text x="162" y="207.9" transform="rotate(-90 162 207.9)">GPIO_28/3.7D</text>
<text x="164.8" y="207.9" transform="rotate(-90 164.8 207.9)">GPIO_30/3.6D</text>
<text x="167.6" y="207.9" transform="rotate(-90 167.6 207.9)">GPIO_32/3.6D</text>
<text x="170.4" y="207.9" transform="rotate(-90 170.4 207.9)">GPIO_34/3.6D</text>
<text x="173.1" y="207.9" transform="rotate(-90 173.1 207.9)">CLK_SDA/4.1B</text>
<text x="120.1" y="244.5" transform="rotate(-90 120.1 244.5)">GPIO_1/3.5B</text>
<text x="122.9" y="244.5" transform="rotate(-90 122.9 244.5)">GPIO_3/3.5B</text>
<text x="125.6" y="244.5" transform="rotate(-90 125.6 244.5)">GPIO_5/3.5B</text>
<text x="128.4" y="243.4" transform="rotate(-90 128.4 243.4)">GPI_7/3.5B</text>
<text x="131.2" y="243.4" transform="rotate(-90 131.2 243.4)">GPI_9/3.6B</text>
<text x="136.8" y="245.4" transform="rotate(-90 136.8 245.4)">GPIO_11/3.6B</text>
<text x="139.6" y="245.4" transform="rotate(-90 139.6 245.4)">GPIO_13/3.6B</text>
<text x="142.4" y="245.4" transform="rotate(-90 142.4 245.4)">GPIO_15/3.6B</text>
<text x="145.2" y="245.4" transform="rotate(-90 145.2 245.4)">GPIO_17/3.6B</text>
<text x="148" y="245.4" transform="rotate(-90 148 245.4)">GPIO_19/3.6B</text>
<text x="150.8" y="245.4" transform="rotate(-90 150.8 245.4)">GPIO_21/3.7B</text>
<text x="153.6" y="244.3" transform="rotate(-90 153.6 244.3)">GPI_23/3.7C</text>
<text x="156.4" y="244.3" transform="rotate(-90 156.4 244.3)">GPI_25/3.7C</text>
<text x="162" y="245.5" transform="rotate(-90 162 245.5)">GPIO_27/3.7D</text>
<text x="164.8" y="245.5" transform="rotate(-90 164.8 245.5)">GPIO_29/3.7D</text>
<text x="167.6" y="245.5" transform="rotate(-90 167.6 245.5)">GPIO_31/3.6D</text>
<text x="170.4" y="245.5" transform="rotate(-90 170.4 245.5)">GPIO_33/3.6D</text>
<text x="173.2" y="245.3" transform="rotate(-90 173.2 245.3)">CLK_SCL/4.1B</text>
<text x="61.4" y="264.7" transform="rotate(-90 61.4 264.7)">RS485_RX/3.4D</text>
<text x="64.2" y="265.4" transform="rotate(-90 64.2 265.4)">RS485_DIR/3.4D</text>
<text x="69.8" y="264.6" transform="rotate(-90 69.8 264.6)">RS485_TX/3.4D</text>
</g>
</svg>
